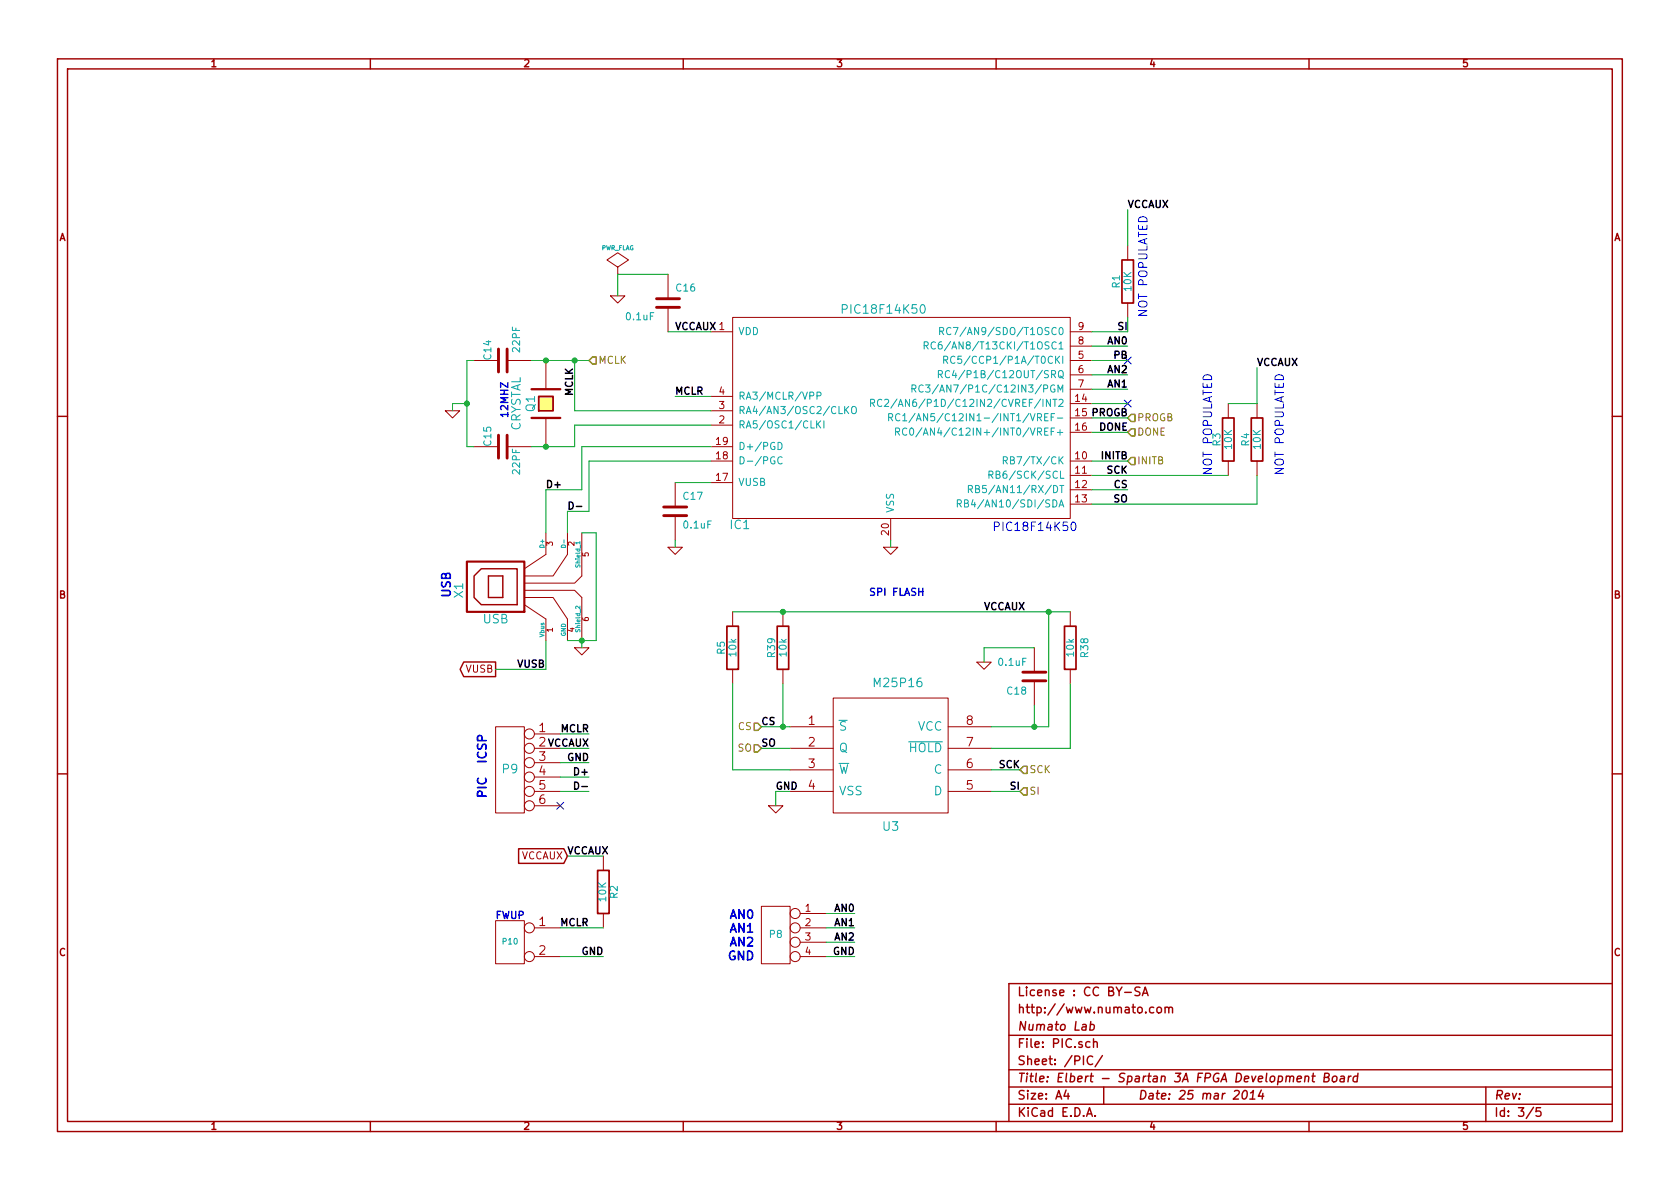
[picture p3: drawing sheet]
<svg xmlns="http://www.w3.org/2000/svg" width="297mm" height="210mm" viewBox="0 0 297 210" stroke-linecap="round" stroke-linejoin="round" font-family="sans-serif">
<g fill="none" stroke="#a00000" stroke-width=".25">
<path d="M10.2 10.4h276.6v189.7h-276.6zM11.9 12.2h273.2v186.1h-273.2zM65.5 10.4v1.8M120.8 10.4v1.8M176.1 10.4v1.8M231.4 10.4v1.8M10.2 73.6h1.7M285.1 73.6h1.7M82 117.1h5.6v2.6h-5.6l-.6-1.3zM83.8 101.8l1.3-1.2h6.3v6.3h-6.3l-1.3-1.2zM86.4 105.7h2.5zM86.4 101.8v3.9z"/>
<path d="M86.4 101.8h2.5zM88.9 101.8v3.9zM10.2 136.8h1.7M285.1 136.8h1.7M91.7 150.1h8l.6 1.3-.6 1.3h-8zM198.9 175.5h1.1M201.5 174.6a.62 .62 0 0 0-.8 .1v.4l.8 .4v.4a.68 .68 0 0 1-.8 .1M202 176.1l.5-1.6 .5 1.6M202.1 175.6h.7M204 178.2a.48 .48 0 0 0-.7 .1v.7l.3 .1 .4-.1M204.6 178.3l.3-.2 .4 .2v.7l-.2 .1-.5-.1zM206 178.3l.1-.1a.36 .36 0 0 1 .6 .1v.8"/>
<path d="M206 178.1v1M206.7 178.3a.35 .35 0 0 1 .3-.2 .35 .35 0 0 1 .3 .2v.8M285.1 173.9h-106.7v24.4M65.5 198.3v1.8M120.8 198.3v1.8M176.1 198.3v1.8M178.4 183.1h106.7M178.4 189.2h106.7M178.4 195.3h106.7M178.4 192.2h106.7M188.5 192.8l-.4 1h1M188.8 193.3v1.1"/>
<path d="M192.1 197.4l.5-1.5 .5 1.5M192.3 197h.7M192.7 184.3a.48 .48 0 0 0-.7 0v.8l.3 .1 .4-.1M192.8 181.2l.4-.1 .3 .4-.2 .5-.2 .2-.4-.1M192.9 180.6l-.2 1.6M193.2 186.9a.63 .63 0 0 0-.8 0 .63 .63 0 0 0-.2 .7 .6 .6 0 0 0 .3 .6 .6 .6 0 0 0 .7-.1M193.3 184.3h.1a.36 .36 0 0 1 .6 .1v.8M193.3 183.7v1.5M193.6 197.3v.1M194.9 186.7l-1.3 1.9M195.1 192.2v3.1M219.9 193l.3-.2a.88 .88 0 0 1-.3 1.6l-.3-.3a1.19 1.19 0 0 1 .3-1.1z"/>
<path d="M221 194.4h.9M221.1 193.3l.5-.5-.2 1.6M223 192.8l-.5 1h.9M223.3 193.3l-.1 1.1M229.3 190.8l.8-.1-.1-.3h-.5l-.2 .7 .2 .2 .4-.1M230.8 190.4l.2-.1 .3 .1v.9M230.8 190.3l-.1 1M231.4 198.3v1.8M232 190.3h.5M232.2 189.8l-.1 1.3 .3 .2M234.2 190.5l.6-.1 .2-.2v-.3l-.3-.1h-.5l-.1 1.5h.5l.3-.1 .1-.4-.3-.3M235.7 190.4l.2-.1 .4 .1v.6l-.3 .3-.4-.1z"/>
<path d="M237.1 190.4h.5v.9M237.7 190.7a.69 .69 0 0 0-.8 .3l.1 .2 .1 .1 .5-.1M238.5 190.3l-.2 1M238.9 190.3l-.3 .1-.2 .2M240 190.4l-.1-.1a.52 .52 0 0 0-.6 .3v.6l.2 .1 .4-.1M240.1 189.8l-.2 1.5M262.7 192.2v6.1M271.1 195.8l-1.3 2M272.4 195.9h-.7l-.1 .7 .2-.1h.5l.2 .3-.1 .5-.2 .1-.6-.1"/>
</g>
<path d="M198.8 70.8l1.2 1.2M198.8 63.1l1.2 1.3M200 70.8l-1.2 1.2M200 63.1l-1.2 1.3M98.5 141.9l1.2 1.2M99.7 141.9l-1.2 1.2" fill="none" stroke="#0000c0" stroke-width=".18"/>
<path d="M116.1 54.4h4M116.1 52.8h4M88.1 61.7v4.1M88.1 77v4M89.7 61.7v4.1M89.7 77v4M117.3 91.2h4.1M117.3 89.7h4.1M180.8 118.9h4.1M180.8 120.4h4.1" fill="none" stroke="#a00000" stroke-width=".51"/>
<g fill="none" stroke="#a00000" stroke-width=".18">
<path d="M107.9 52.3h2.6l-1.3 1.3zM109.2 48.5h.1M109.2 47.2l1.9-1.2-1.9-1.3-1.9 1.3 1.9 1.2v1.3M118.1 48.5v4.3M118.1 54.4v4.3M125.7 58.7h3.8M129.5 56.1h59.7v35.6h-59.7zM189.2 58.7h3.8M199.4 43.4v2.6M199.4 53.6v2.5M78.7 72.6h2.6l-1.3 1.3zM83.8 79h4.3"/>
<path d="M83.8 63.7h4.3M89.7 79h4.3M89.7 63.7h4.3M96.5 63.7v5.1M96.5 73.9v5.1M125.7 79h3.8M125.7 75.2h3.8M125.7 72.6h3.8M125.7 70.1h3.8M189.2 63.7h3.8M189.2 66.3h3.8M189.2 68.8h3.8"/>
<path d="M189.2 61.2h3.8M189.2 71.4h3.8M189.2 73.9h3.8M189.2 76.4h3.8M217.2 71.4v2.5M222.2 71.4v2.5M96.5 94.2v3.8l-3.8 2.6M100.3 94.2v3.8l-2.5 3.8h-5.1M102.9 94.2v7.6l-1.3 1.3h-8.9M118.1 96.8h2.5l-1.2 1.2zM119.4 85.3v4.4M119.4 91.2v4.3"/>
<path d="M125.7 81.5h3.8M125.7 85.3h3.8M156.2 96.8h2.5l-1.2 1.2zM157.5 91.7v3.8M189.2 81.5h3.8M189.2 84.1h3.8M189.2 86.6h3.8M189.2 89.1h3.8M217.2 81.5v2.6M222.2 81.5v2.6M86.4 105.7h.1M92.7 106.9l3.8 2.6v3.8"/>
<path d="M92.7 104.4h8.9l1.3 1.3v7.6M92.7 105.7h5.1l2.5 3.8v3.8M101.6 114.5h2.5l-1.2 1.3zM129.5 108.2v2.5M129.5 118.4v2.5M138.4 108.2v2.5M138.4 118.4v2.5M172.7 117.1h2.6l-1.3 1.3zM182.9 114.5v4.4M189.2 108.2v2.5M189.2 118.4v2.5M87.6 128.5h5.1v15.3h-5.1z"/>
<path d="M94.5 129.8h4.6M94.5 132.3h4.6M94.5 134.9h4.6M94.5 137.4h4.6M94.5 139.9h4.6M139.7 132.3h7.6M139.7 139.9h7.6M139.7 128.5h7.6M139.7 136.1h7.6M147.3 123.4h20.3v20.4h-20.3zM167.6 132.3h7.7M167.6 139.9h7.7"/>
<path d="M167.6 128.5h7.7M167.6 136.1h7.7M182.9 120.4v4.3M94.5 142.5h4.6M106.7 151.4v2.5M135.9 142.5h2.5l-1.2 1.3zM87.6 162.8h5.1v7.6h-5.1zM94.5 164.1h4.6M94.5 169.2h4.6M106.7 161.5v2.6M134.6 160.3h5.1v10.1h-5.1zM141.5 161.5h4.5"/>
<path d="M141.5 164.1h4.5M141.5 166.6h4.5M141.5 169.2h4.5"/>
<circle cx="93.6" cy="129.8" r=".89"/>
<circle cx="93.6" cy="132.3" r=".89"/>
<circle cx="93.6" cy="137.4" r=".89"/>
<circle cx="93.6" cy="134.9" r=".89"/>
<circle cx="93.6" cy="139.9" r=".89"/>
<circle cx="93.6" cy="142.5" r=".89"/>
<circle cx="93.6" cy="169.2" r=".89"/>
<circle cx="93.6" cy="164.1" r=".89"/>
<circle cx="140.6" cy="166.6" r=".89"/>
<circle cx="140.6" cy="161.5" r=".89"/>
<circle cx="140.6" cy="164.1" r=".89"/>
<circle cx="140.6" cy="169.2" r=".89"/>
</g>
<path d="M198.4 46h2v7.6h-2zM95.2 70.1h2.6v2.5h-2.6zM216.2 73.9h2v7.6h-2zM221.2 73.9h2.1v7.6h-2.1zM128.5 110.7h2.1v7.7h-2.1zM137.4 110.7h2v7.7h-2zM188.2 110.7h2v7.7h-2zM105.7 153.9h2v7.6h-2z" fill="none" stroke="#a00000" stroke-width=".3"/>
<path d="M85.2 140.8v-.8l-.3-.1-.3 .1-.2 .2v.6h1.6" fill="none" stroke="#00f" stroke-width=".3"/>
<path d="M100.6 88.8a.64 .64 0 0 1 .8 .6 .64 .64 0 0 1-.8 .6zM101.9 89.6h1M101.6 138.3a.64 .64 0 0 1 .7 .6 .64 .64 0 0 1-.7 .7zM102.9 139.1h.9" fill="none" stroke="#000" stroke-width=".25"/>
<path d="M94 73.9h5.1M94 68.8h5.1" fill="none" stroke="#a00000" stroke-width=".41"/>
<path d="M95.2 70.1h2.6v2.5h-2.6z" fill="#ffff80" stroke="#ffff80" stroke-width=".25"/>
<g fill="none" stroke="#00a0a0" stroke-width=".18">
<path d="M148.9 54.7l.8-.1 .1-.2-.1-.4-.2-.1h-.6v1.5M162.8 54l.3-.1a.86 .86 0 0 1 .5 .7 .86 .86 0 0 1-.4 .8 .81 .81 0 0 1-.4-1.4zM166.1 58.6l.7-.1v-.5l-.2-.1h-.5v1.3M166.4 58.6l.5 .6M168.1 58a.5 .5 0 0 0-.6 0 .5 .5 0 0 0-.1 .6 .45 .45 0 0 0 .2 .5 .45 .45 0 0 0 .5-.1M137.6 78.2a.64 .64 0 0 1 .7 .7 .64 .64 0 0 1-.7 .6zM144.4 74.4v1.3M144.4 70l.7-.1v-.4l-.2-.2h-.5v1.3M144.6 75l.5 .7M145.1 74.4l-.7 .8M145.7 74.4v1.3M149.4 71.9v1.2"/>
<path d="M149.5 72.4l.6 .7M150.1 71.9l-.7 .7M150.6 72.1l.3-.2a.45 .45 0 0 1 .5 .4v.4l-.2 .4h-.5a1.02 1.02 0 0 1-.1-1zM153.9 71.3l.6-.1 .1-.5-.2-.1h-.5v1.3M154.2 71.3l.4 .6M155.9 70.7a.5 .5 0 0 0-.6 0 .5 .5 0 0 0-.2 .6 .45 .45 0 0 0 .3 .5 .45 .45 0 0 0 .5-.1M156.4 70.7l.5-.1 .2 .4-.8 .9h.8M157.1 73.8h.6l.1-.5-.2-.2h-.5v1.3M157.4 73.8l.4 .6M158.3 76.3h.7v-.5l-.2-.1h-.5v1.3M158.6 70.6l-1.1 1.6M158.6 76.3l.5 .7"/>
<path d="M158.8 71.9l.4-1.3 .5 1.3M159.1 73.3a.5 .5 0 0 0-.6 0 .5 .5 0 0 0-.2 .6 .45 .45 0 0 0 .3 .5 .45 .45 0 0 0 .5-.1M159.6 73.5l.4-.4v1.3M159.6 74.4h.7M160.3 75.8a.5 .5 0 0 0-.6 0 .5 .5 0 0 0-.1 .6 .45 .45 0 0 0 .2 .5 .45 .45 0 0 0 .5-.1M160.9 75.8l.2-.1a.67 .67 0 0 1 .5 .6 .67 .67 0 0 1-.5 .7l-.2-.2-.1-.3zM161.2 68.7h.6l.1-.5-.2-.1h-.5v1.2M161.5 68.7l.5 .6M161.8 73.1l-1.1 1.6M162 74.4l.4-1.3 .5 1.3M162.2 74.1h.5M163 75.6l-1.1 1.7"/>
<path d="M163.2 68.2a.5 .5 0 0 0-.6 0 .5 .5 0 0 0-.1 .6 .45 .45 0 0 0 .2 .5 .45 .45 0 0 0 .5-.1M163.4 61.1h.6l.1-.5-.2-.2h-.5v1.3M163.7 68.1h.7l-.4 .4 .4 .2v.5l-.2 .1-.5-.1M163.7 61.1l.4 .6M165.4 60.6a.5 .5 0 0 0-.6 0 .5 .5 0 0 0-.2 .6 .45 .45 0 0 0 .2 .5 .45 .45 0 0 0 .6-.1M165.9 66.2l.6-.1 .1-.4-.2-.2h-.5v1.3M165.9 68l-1.1 1.6M166.2 66.2l.4 .6M166.5 60.4l-.4 .1a.87 .87 0 0 0 0 1.2l.4-.1v-.5l-.4-.2-.2 .3M166.9 63.6h.6v-.5l-.2-.1h-.4v1.3M167.2 63.6l.4 .7M167.9 65.7a.5 .5 0 0 0-.6 0 .5 .5 0 0 0-.2 .6 .45 .45 0 0 0 .3 .4 .45 .45 0 0 0 .5 0"/>
<path d="M168.7 65.5l-.3 .9h.8M168.8 63.1a.5 .5 0 0 0-.6 0 .5 .5 0 0 0-.1 .6 .45 .45 0 0 0 .2 .5 .45 .45 0 0 0 .5-.1M170 63h-.6l-.1 .6 .2-.1 .5 .1v.5l-.2 .2-.5-.2M102.5 95.8v.4M138.3 80.9a.5 .5 0 0 0-.6 0 .5 .5 0 0 0-.2 .6 .45 .45 0 0 0 .2 .5 .45 .45 0 0 0 .6-.1M169.3 89h.6v-.5l-.2-.1h-.4v1.3M169.6 89l.4 .7M170.5 89l.6-.1 .1-.1-.1-.3-.6-.1v1.3h.5l.2-.2v-.3l-.2-.2M171.2 86.5h.6l.1-.5-.2-.2h-.5v1.3M171.5 86.5l.4 .6M172.5 86.5l.5-.1 .2-.2-.1-.2-.6-.2v1.3h.5l.2-.1v-.3l-.3-.2M174.9 84l.6-.1v-.5l-.2-.1h-.4v1.3"/>
<path d="M175.2 84l.4 .6M177.4 81.4h.6l.1-.5-.2-.1h-.5v1.2M177.7 81.4l.4 .6M102.5 107.2v.5l-.5-.5-.2 .1 .1 .3M160.7 131.2h5.9"/>
</g>
<path d="M104.8 63.1h.6v1.3h-.6l-.7-.7zM200 73.3h.7v1.2h-.7l-.6-.6zM200 75.8h.7v1.3h-.7l-.6-.7zM200 80.9h.7v1.3h-.7l-.6-.7zM133.3 127.9h.7l.6 .6-.6 .7h-.7zM133.3 131.7h.7l.6 .6-.6 .7h-.7zM181 135.5h.6v1.3h-.6l-.7-.7zM181 139.3h.6v1.3h-.6l-.7-.7z" fill="none" stroke="#808000" stroke-width=".25"/>
<path d="M82.5 99.3h10.2v8.9h-10.2z" fill="none" stroke="#a00000" stroke-width=".38"/>
<g fill="none" stroke="#00a000" stroke-width=".18">
<path d="M199.4 37.1v6.3M118.1 58.7h7.6M118.1 48.5h-8.9v3.8M199.4 56.1v2.6h-6.4M82.5 71.4h-2.5v1.2M83.8 63.7h-1.3v15.3h1.3M94 63.7h10.1M101.6 63.7v8.9h24.1M119.4 70.1h6.3M125.7 79h-22.8v7.6h-6.4v7.6M125.7 75.2h-24.1v3.8h-7.6M193 71.4h6.4"/>
<path d="M193 63.7h6.4M193 68.8h6.4M193 73.9h6.4M193 76.4h6.4M193 66.3h6.4M193 61.2h6.4M222.2 65v6.4h-5M102.9 94.2h2.5v19.1h-5.1M119.4 85.3h6.3M119.4 95.5v1.3M125.7 81.5h-21.6v8.9h-3.8v3.8M157.5 95.5v1.3"/>
<path d="M193 86.6h6.4M193 81.5h6.4M193 84.1h24.2M222.2 84.1v5h-29.2M96.5 113.3v5.1h-8.9M102.9 113.3v1.2M129.5 108.2h59.7M182.9 114.5h-8.9v2.6M185.4 108.2v20.3h-10.1M99.1 137.4h5M99.1 129.8h5M99.1 132.3h5"/>
<path d="M99.1 134.9h5M99.1 139.9h5M129.5 120.9v15.2h10.2M134.6 132.3h5.1M134.6 128.5h5.1M137.2 139.9v2.6M138.4 120.9v7.6M175.3 139.9h5M175.3 136.1h5M182.9 124.7v3.8M189.2 120.9v11.4h-13.9M100.3 151.4h6.4"/>
<path d="M99.1 169.2h7.6M99.1 164.1h7.6M146 169.2h5.1M146 164.1h5.1M146 161.5h5.1M146 166.6h5.1"/>
</g>
<g fill="#00a000" stroke="#00a000" stroke-width=".25">
<circle cx="185.4" cy="108.2" r=".41"/>
<circle cx="138.4" cy="108.2" r=".41"/>
<circle cx="182.9" cy="128.5" r=".41"/>
<circle cx="82.5" cy="71.4" r=".41"/>
<circle cx="96.5" cy="79" r=".41"/>
<circle cx="96.5" cy="63.7" r=".41"/>
<circle cx="102.9" cy="113.3" r=".41"/>
<circle cx="101.6" cy="63.7" r=".41"/>
<circle cx="138.4" cy="128.5" r=".41"/>
</g>
<path d="M175.8 93.1h.6l.2-.1v-.5l-.2-.2h-.6v1.5" fill="none" stroke="#00f" stroke-width=".18"/>
<g font-size="2.1" fill="#00a0a0">
<text x="149.5" y="55.5">PIC18F14K50</text>
<text x="92.1" y="76.4" transform="rotate(-90 92.1 76.4)">CRYSTAL</text>
<text x="94.7" y="72.8" transform="rotate(-90 94.7 72.8)">Q1</text>
<text x="129.2" y="93.6">IC1</text>
<text x="82" y="105.7" transform="rotate(-90 82 105.7)">X1</text>
<text x="85.4" y="110.3">USB</text>
<text x="154.8" y="121.6">M25P16</text>
<text x="148.3" y="129.3">S</text>
<text x="162.2" y="129.3">VCC</text>
<text x="88.8" y="136.8">P9</text>
<text x="148.3" y="133.1">Q</text>
<text x="148.3" y="136.9">W</text>
<text x="160.6" y="133.1">HOLD</text>
<text x="165.1" y="136.9">C</text>
<text x="148.3" y="140.7">VSS</text>
<text x="165.1" y="140.7">D</text>
<text x="156.1" y="147">U3</text>
</g>
<g font-size="2.1" fill="#00f">
<text x="202.9" y="56.1" transform="rotate(-90 202.9 56.1)">NOT POPULATED</text>
<text x="214.4" y="84.1" transform="rotate(-90 214.4 84.1)">NOT POPULATED</text>
<text x="227.1" y="84.1" transform="rotate(-90 227.1 84.1)">NOT POPULATED</text>
<text x="177.3" y="94">PIC18F14K50</text>
<text x="79.8" y="105.7" transform="rotate(-90 79.8 105.7)">USB</text>
<text x="86.1" y="139.5" transform="rotate(-90 86.1 139.5)">PIC ICSP</text>
<text x="129.1" y="162.6">AN0</text>
<text x="129.1" y="165">AN1</text>
<text x="129.1" y="167.4">AN2</text>
<text x="128.6" y="169.9">GND</text>
</g>
<g font-size="2.1" fill="#a00000">
<text x="95.3" y="129.5">1</text>
<text x="142.9" y="128.3">1</text>
<text x="170.9" y="128.3">8</text>
<text x="95.3" y="132.1">2</text>
<text x="95.3" y="134.6">3</text>
<text x="95.3" y="137.2">4</text>
<text x="142.9" y="132.1">2</text>
<text x="142.9" y="135.9">3</text>
<text x="170.9" y="135.9">6</text>
<text x="170.9" y="132.1">7</text>
<text x="95.3" y="139.7">5</text>
<text x="95.3" y="142.2">6</text>
<text x="142.9" y="139.7">4</text>
<text x="170.9" y="139.7">5</text>
<text x="95.3" y="163.8">1</text>
<text x="95.3" y="168.9">2</text>
<text x="179.9" y="179.3">http://www.numato.com</text>
<text x="179.9" y="176.2">License : CC BY-SA</text>
<text x="179.9" y="185.4">File: PIC.sch</text>
<text x="179.9" y="182.3">Numato Lab</text>
<text x="179.9" y="191.5">Title: Elbert - Spartan 3A FPGA Development Board</text>
<text x="179.9" y="188.4">Sheet: /PIC/</text>
<text x="179.9" y="197.6">KiCad E.D.A.</text>
<text x="179.9" y="194.5">Size: A4</text>
<text x="201.2" y="194.5">Date: 25 mar 2014</text>
<text x="264.2" y="194.5">Rev:</text>
<text x="264.2" y="197.6">Id: 3/5</text>
</g>
<g font-size="1.8" fill="#a00000">
<text x="37.3" y="11.9">1</text>
<text x="92.7" y="11.9">2</text>
<text x="148" y="11.9">3</text>
<text x="203.3" y="11.9">4</text>
<text x="258.6" y="11.9">5</text>
<text x="10.4" y="42.7">A</text>
<text x="285.3" y="42.7">A</text>
<text x="119.4" y="58.4">VCCAUX 1</text>
<text x="190.7" y="58.4">9</text>
<text x="190.7" y="63.5">5</text>
<text x="190.7" y="61">8</text>
<text x="127.2" y="69.8">4</text>
<text x="190.2" y="71.1">14</text>
<text x="190.7" y="66">6</text>
<text x="190.7" y="68.6">7</text>
<text x="127.2" y="74.9">2</text>
<text x="127.2" y="72.4">3</text>
<text x="190.2" y="73.7">15 PROGB</text>
<text x="190.2" y="76.2">16</text>
<text x="126.7" y="81.3">18</text>
<text x="126.7" y="78.7">19</text>
<text x="190.2" y="81.3">10</text>
<text x="190.2" y="83.8">11</text>
<text x="126.7" y="85.1">17</text>
<text x="190.2" y="86.4">12</text>
<text x="190.2" y="88.9">13</text>
<text x="157.2" y="94.6" transform="rotate(-90 157.2 94.6)">20</text>
<text x="10.4" y="105.9">B</text>
<text x="285.3" y="105.9">B</text>
<text x="82.3" y="119">VUSB</text>
<text x="92.1" y="152">VCCAUX</text>
<text x="142.4" y="161.3">1</text>
<text x="142.4" y="163.8">2</text>
<text x="142.4" y="166.4">3</text>
<text x="10.4" y="169.1">C</text>
<text x="142.4" y="168.9">4</text>
<text x="285.3" y="169.1">C</text>
<text x="37.3" y="199.8">1</text>
<text x="92.7" y="199.8">2</text>
<text x="148" y="199.8">3</text>
<text x="203.3" y="199.8">4</text>
<text x="258.6" y="199.8">5</text>
</g>
<g font-size="1.8">
<text x="199.4" y="36.8">VCCAUX</text>
<text x="197.7" y="58.4">SI</text>
<text x="195.9" y="61">AN0</text>
<text x="196.9" y="63.5">PB</text>
<text x="222.2" y="64.8">VCCAUX</text>
<text x="101.3" y="70.1" transform="rotate(-90 101.3 70.1)">MCLK</text>
<text x="119.4" y="69.8">MCLR</text>
<text x="195.9" y="66">AN2</text>
<text x="195.9" y="68.6">AN1</text>
<text x="194.3" y="76.2">DONE</text>
<text x="194.8" y="81.3">INITB</text>
<text x="195.7" y="83.8">SCK</text>
<text x="96.5" y="86.4">D+</text>
<text x="196.8" y="88.9">SO</text>
<text x="196.9" y="86.4">CS</text>
<text x="174" y="107.9">VCCAUX</text>
<text x="91.4" y="118.1">VUSB</text>
<text x="99" y="129.5">MCLR</text>
<text x="134.6" y="128.3">CS</text>
<text x="96.7" y="132.1">VCCAUX</text>
<text x="100.2" y="134.6">GND</text>
<text x="101.8" y="137.2">D+</text>
<text x="134.6" y="132.1">SO</text>
<text x="176.6" y="135.9">SCK</text>
<text x="178.7" y="139.7">SI</text>
<text x="100.3" y="151.1">VCCAUX</text>
<text x="147.6" y="161.3">AN0</text>
<text x="99.1" y="163.8">MCLR</text>
<text x="147.6" y="163.8">AN1</text>
<text x="147.6" y="166.4">AN2</text>
<text x="102.7" y="168.9">GND</text>
<text x="147.2" y="168.9">GND</text>
</g>
<g font-size="1.8" fill="#00a0a0">
<text x="119.6" y="51.6">C16</text>
<text x="198.1" y="50.9" transform="rotate(-90 198.1 50.9)">R1</text>
<text x="200.1" y="51.4" transform="rotate(-90 200.1 51.4)">10K</text>
<text x="110.8" y="56.7">0.1uF</text>
<text x="130.6" y="59.3">VDD</text>
<text x="169" y="59.3">RC7/AN9/SDO/T1OSC0</text>
<text x="86.9" y="63.5" transform="rotate(-90 86.9 63.5)">C14</text>
<text x="92" y="62.2" transform="rotate(-90 92 62.2)">22PF</text>
<text x="166.7" y="61.8">RC6/AN8/T13CKI/T1OSC1</text>
<text x="169.9" y="64.4">RC5/CCP1/P1A/T0CKI</text>
<text x="130.6" y="70.7">RA3/MCLR/VPP</text>
<text x="165.7" y="69.5">RC3/AN7/P1C/C12IN3/PGM</text>
<text x="169" y="66.9">RC4/P1B/C12OUT/SRQ</text>
<text x="89.9" y="73.9" transform="rotate(-90 89.9 73.9)">12MHZ</text>
<text x="130.6" y="75.8">RA5/OSC1/CLKI</text>
<text x="130.6" y="73.3">RA4/AN3/OSC2/CLKO</text>
<text x="159.4" y="72">RC2/AN6/P1D/C12IN2/CVREF/INT2</text>
<text x="163.4" y="74.5">RC1/AN5/C12IN1-/INT1/VREF-</text>
<text x="163.6" y="77.1">RC0/AN4/C12IN+/INT0/VREF+</text>
<text x="86.9" y="78.8" transform="rotate(-90 86.9 78.8)">C15</text>
<text x="92" y="83.8" transform="rotate(-90 92 83.8)">22PF</text>
<text x="130.6" y="82.2">D-/PGC</text>
<text x="130.6" y="79.6">D+/PGD</text>
<text x="178.9" y="82.2">RB7/TX/CK</text>
<text x="215.8" y="78.8" transform="rotate(-90 215.8 78.8)">R3</text>
<text x="217.9" y="79.3" transform="rotate(-90 217.9 79.3)">10K</text>
<text x="220.9" y="78.8" transform="rotate(-90 220.9 78.8)">R4</text>
<text x="223" y="79.3" transform="rotate(-90 223 79.3)">10K</text>
<text x="120.9" y="88.4">C17</text>
<text x="130.6" y="86">VUSB</text>
<text x="172" y="89.8">RB4/AN10/SDI/SDA</text>
<text x="173.9" y="87.2">RB5/AN11/RX/DT</text>
<text x="176.4" y="84.7">RB6/SCK/SCL</text>
<text x="121" y="93.5">0.1uF</text>
<text x="158.1" y="90.7" transform="rotate(-90 158.1 90.7)">VSS</text>
<text x="128.2" y="115.7" transform="rotate(-90 128.2 115.7)">R5</text>
<text x="130.3" y="116" transform="rotate(-90 130.3 116)">10k</text>
<text x="137.1" y="116.2" transform="rotate(-90 137.1 116.2)">R39</text>
<text x="139.1" y="116" transform="rotate(-90 139.1 116)">10k</text>
<text x="176.7" y="117.8">0.1uF</text>
<text x="189.9" y="116" transform="rotate(-90 189.9 116)">10k</text>
<text x="192.5" y="116.2" transform="rotate(-90 192.5 116.2)">R38</text>
<text x="178.1" y="122.9">C18</text>
<text x="107.2" y="159.4" transform="rotate(-90 107.2 159.4)">10K</text>
<text x="109.3" y="158.8" transform="rotate(-90 109.3 158.8)">R2</text>
<text x="136.1" y="165.9">P8</text>
</g>
<g font-size="1.8" fill="#808000">
<text x="105.8" y="64.4">MCLK</text>
<text x="201.1" y="74.5">PROGB</text>
<text x="201.1" y="77.1">DONE</text>
<text x="201.1" y="82.2">INITB</text>
<text x="130.5" y="129.2">CS</text>
<text x="130.4" y="133">SO</text>
<text x="182" y="136.8">SCK</text>
<text x="182" y="140.6">SI</text>
</g>
<g font-size="1.8" fill="#00f">
<text x="153.7" y="105.4">SPI FLASH</text>
<text x="87.6" y="162.6">FWUP</text>
</g>
<text font-size="1.8" fill="#00a000" x="137.2" y="139.7">GND</text>
<g font-size="1.4" fill="#a00000">
<text x="97.8" y="96.5" transform="rotate(-90 97.8 96.5)">3</text>
<text x="101.6" y="96.5" transform="rotate(-90 101.6 96.5)">2</text>
<text x="104.1" y="98.4" transform="rotate(-90 104.1 98.4)">5</text>
<text x="97.8" y="111.8" transform="rotate(-90 97.8 111.8)">1</text>
<text x="101.6" y="111.8" transform="rotate(-90 101.6 111.8)">4</text>
<text x="104.1" y="109.8" transform="rotate(-90 104.1 109.8)">6</text>
</g>
<text font-size="1.4" fill="#00a0a0" x="88.9" y="167.1">P10</text>
<g font-size="1.1" fill="#00a0a0">
<text x="106.2" y="44.3">PWR_FLAG</text>
<text x="96.3" y="96.8" transform="rotate(-90 96.3 96.8)">D+</text>
<text x="100.1" y="96.7" transform="rotate(-90 100.1 96.7)">D-</text>
<text x="102.6" y="100.2" transform="rotate(-90 102.6 100.2)">Shield_1</text>
<text x="96.3" y="112.7" transform="rotate(-90 96.3 112.7)">Vbus</text>
<text x="100.1" y="112.5" transform="rotate(-90 100.1 112.5)">GND</text>
<text x="102.6" y="111.7" transform="rotate(-90 102.6 111.7)">Shield_2</text>
</g>
</svg>
